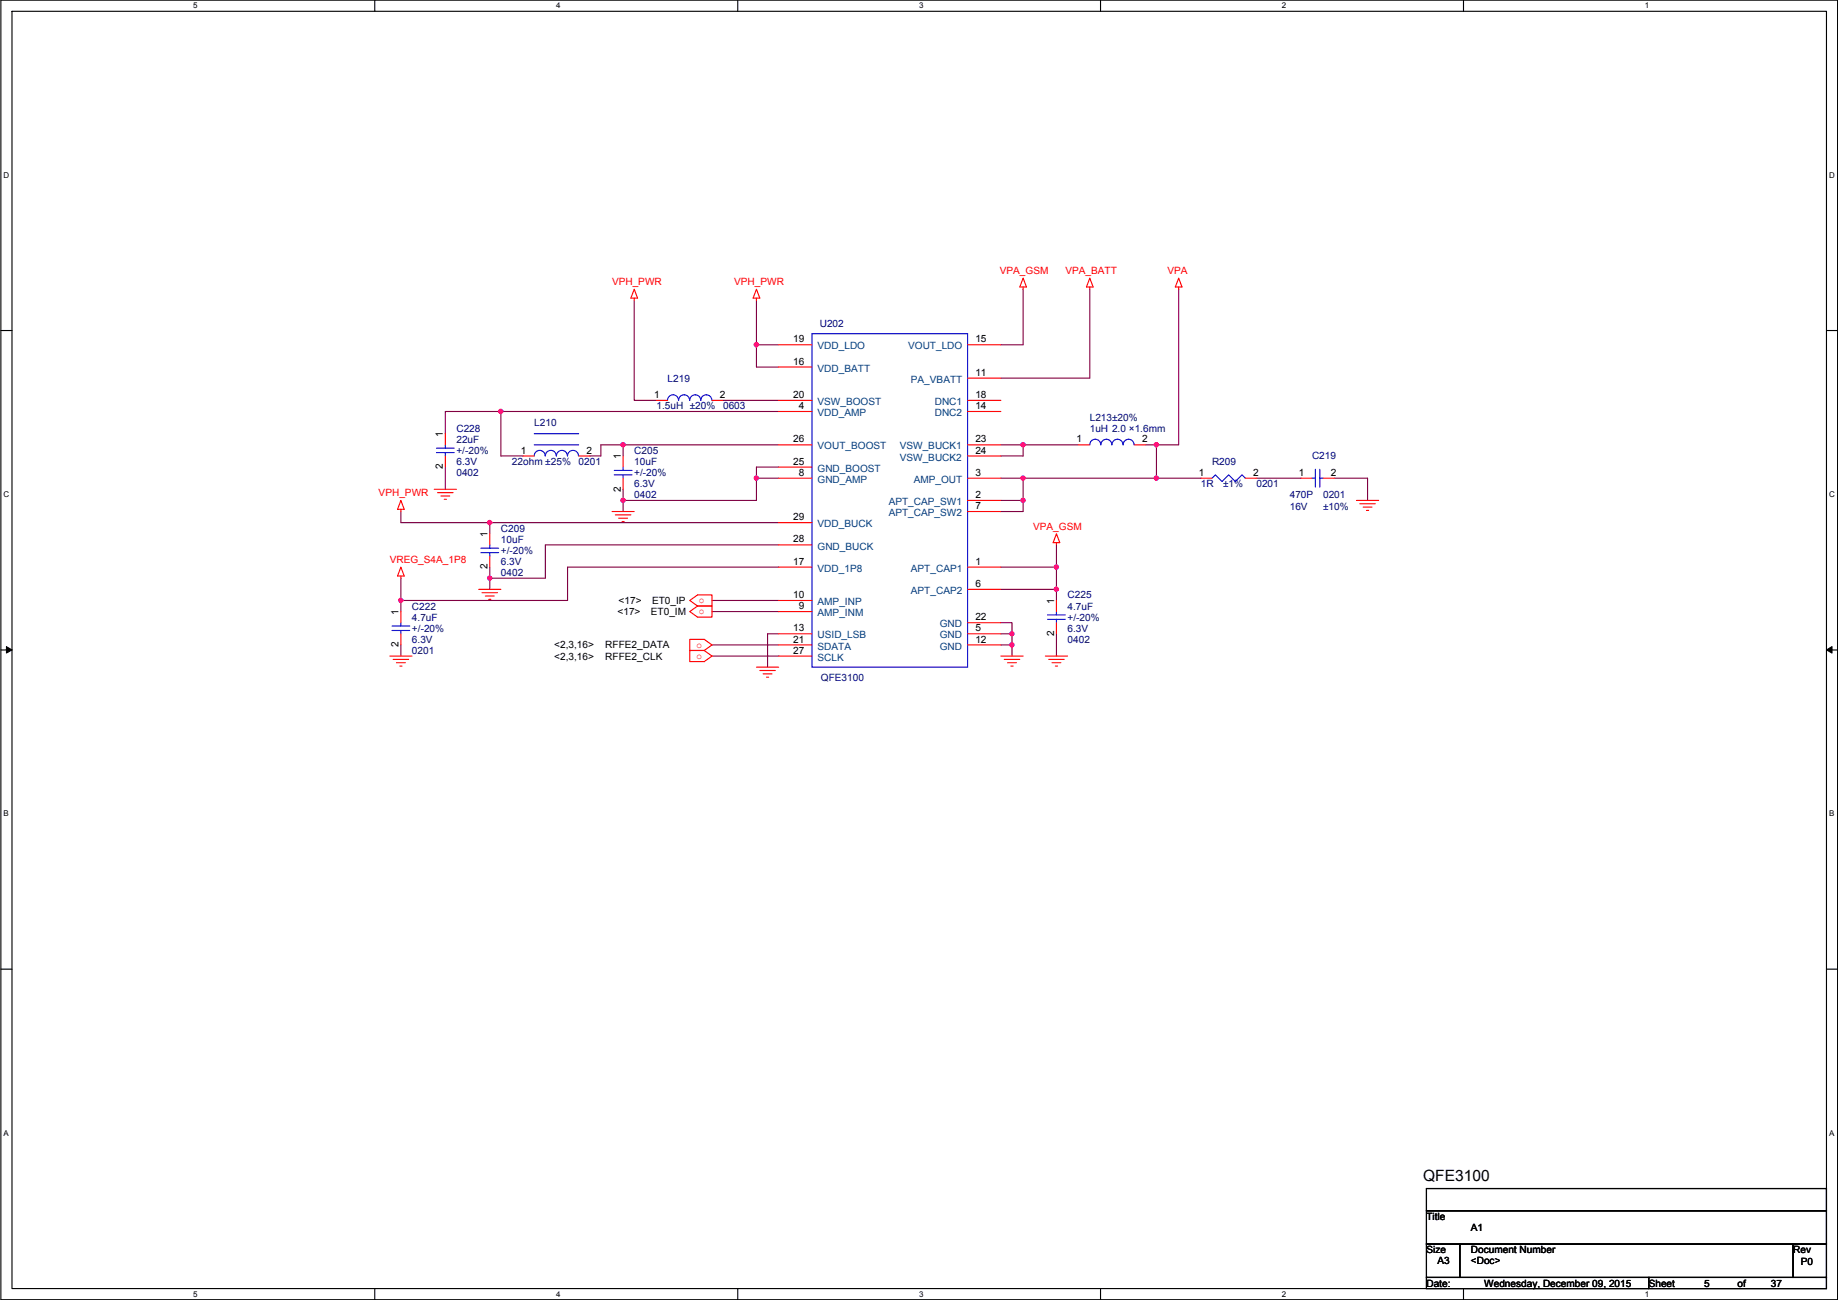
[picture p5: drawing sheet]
<svg xmlns="http://www.w3.org/2000/svg" width="420mm" height="297mm" viewBox="0 0 420 297" stroke-linecap="round" stroke-linejoin="round" font-family="sans-serif">
<path d="M.2 0h419.9v297h-419.9zM2.7 2.6h414.8v291.8h-414.8z" fill="none" stroke="#000" stroke-width=".25"/>
<g fill="#fff">
<path d="M44.2 .3h1v2h-1z"/>
<path d="M44.2 294.7h1v2h-1z"/>
</g>
<path d="M85.7 0v2.6M85.7 294.4v2.6" fill="none" stroke="#000" stroke-width=".25"/>
<g fill="#fff">
<path d="M127.1 .3h1v2h-1z"/>
<path d="M127.1 294.7h1v2h-1z"/>
</g>
<path d="M168.6 0v2.6M168.6 294.4v2.6" fill="none" stroke="#000" stroke-width=".25"/>
<g fill="#fff">
<path d="M210.1 .3h1v2h-1z"/>
<path d="M210.1 294.7h1v2h-1z"/>
</g>
<path d="M251.6 0v2.6M251.6 294.4v2.6" fill="none" stroke="#000" stroke-width=".25"/>
<g fill="#fff">
<path d="M293 .3h1v2h-1z"/>
<path d="M293 294.7h1v2h-1z"/>
</g>
<path d="M334.5 0v2.6M334.5 294.4v2.6" fill="none" stroke="#000" stroke-width=".25"/>
<g fill="#fff">
<path d="M376 .3h1v2h-1z"/>
<path d="M376 294.7h1v2h-1z"/>
<path d="M.8 39h1.3v2h-1.3z"/>
<path d="M418.2 39h1.2v2h-1.2z"/>
<path d="M.8 112h1.3v2h-1.3z"/>
<path d="M418.2 112h1.2v2h-1.2z"/>
</g>
<path d="M.2 75.5h2.5M417.5 75.5h2.6" fill="none" stroke="#000" stroke-width=".25"/>
<g fill="#fff">
<path d="M.8 185h1.2v1.9h-1.2z"/>
<path d="M418.2 185h1.1v1.9h-1.1z"/>
</g>
<path d="M.2 148.5h2.5M417.5 148.5h2.6" fill="none" stroke="#000" stroke-width=".25"/>
<path d="M1.5 147.7l1.2 .8-1.2 .7zM417.5 148.5l1.3-.8v1.5z" fill="#000"/>
<path d="M1.5 147.7l1.2 .8-1.2 .7zM417.5 148.5l1.3-.8v1.5z" fill="none" stroke="#000" stroke-width=".23"/>
<g fill="#fff">
<path d="M.8 257.9h1.2v2h-1.2z"/>
<path d="M418.2 257.9h1.1v2h-1.1z"/>
</g>
<path d="M.2 221.4h2.5M417.5 221.4h2.6" fill="none" stroke="#000" stroke-width=".25"/>
<path d="M145 68.6v22.9h5.1M178 78.8h-5.1v5.1h5.1M249.1 66.1v20.3M269.4 66.1v35.5M101.8 94h12.7M241.5 124.5v5.1" fill="none" stroke="#800040" stroke-width=".25"/>
<circle cx="114.5" cy="94" r=".49" fill="#f0f"/>
<circle cx="114.5" cy="94" r=".49" fill="none" stroke="#f0f" stroke-width=".25"/>
<path d="M101.8 94v5.1M178 94h-63.5v10.2h5.1M101.8 106.7v5.1M142.4 101.6h-5v2.6h-2.6M142.4 101.6v2.6M142.4 101.6h35.6" fill="none" stroke="#800040" stroke-width=".25"/>
<circle cx="142.4" cy="101.6" r=".49" fill="#f0f"/>
<circle cx="142.4" cy="101.6" r=".49" fill="none" stroke="#f0f" stroke-width=".25"/>
<path d="M142.4 111.8v2.5h30.5M178 106.7h-5.1v2.6h5.1" fill="none" stroke="#800040" stroke-width=".25"/>
<circle cx="142.4" cy="114.3" r=".49" fill="#f0f"/>
<circle cx="142.4" cy="114.3" r=".49" fill="none" stroke="#f0f" stroke-width=".25"/>
<path d="M172.9 109.3v5" fill="none" stroke="#800040" stroke-width=".25"/>
<circle cx="172.9" cy="109.2" r=".49" fill="#f0f"/>
<circle cx="172.9" cy="109.2" r=".49" fill="none" stroke="#f0f" stroke-width=".25"/>
<path d="M112 119.4h66M142.4 114.3v2.6M112 129.6v5.1M178 124.5h-53.3v7.6" fill="none" stroke="#800040" stroke-width=".25"/>
<circle cx="111.9" cy="132.1" r=".49" fill="#f0f"/>
<circle cx="111.9" cy="132.1" r=".49" fill="none" stroke="#f0f" stroke-width=".25"/>
<path d="M91.6 119.4h20.4" fill="none" stroke="#800040" stroke-width=".25"/>
<circle cx="111.9" cy="119.4" r=".49" fill="#f0f"/>
<circle cx="111.9" cy="119.4" r=".49" fill="none" stroke="#f0f" stroke-width=".25"/>
<path d="M91.6 116.9v2.5M112 119.4v2.6M91.6 132.1v5.1M91.6 137.2v2.5M112 132.1h12.7M178 129.6h-48.3v7.6h-38.1M91.6 147.4v2.5" fill="none" stroke="#800040" stroke-width=".25"/>
<circle cx="91.6" cy="137.2" r=".49" fill="#f0f"/>
<circle cx="91.6" cy="137.2" r=".49" fill="none" stroke="#f0f" stroke-width=".25"/>
<path d="M228.8 78.8h5.1M228.8 86.4h20.3M228.8 101.6h5.1M233.9 101.6v2.6h-5.1M233.9 101.6h12.7M162.8 137.2h15.2M162.8 139.7h15.2M162.8 147.4h15.2M162.8 149.9h15.2M178 144.8h-2.5v7.6" fill="none" stroke="#800040" stroke-width=".25"/>
<circle cx="233.9" cy="101.6" r=".49" fill="#f0f"/>
<circle cx="233.9" cy="101.6" r=".49" fill="none" stroke="#f0f" stroke-width=".25"/>
<path d="M228.8 109.3h5.1M228.8 114.3h5.1v2.6h-5.1M261.8 101.6h2.6M264.4 109.3h10.1M287.2 109.3h10.2M305 109.3h7.6v5" fill="none" stroke="#800040" stroke-width=".25"/>
<circle cx="264.3" cy="109.2" r=".49" fill="#f0f"/>
<circle cx="264.3" cy="109.2" r=".49" fill="none" stroke="#f0f" stroke-width=".25"/>
<path d="M269.4 101.6h-5v7.7" fill="none" stroke="#800040" stroke-width=".25"/>
<circle cx="264.3" cy="101.6" r=".49" fill="#f0f"/>
<circle cx="264.3" cy="101.6" r=".49" fill="none" stroke="#f0f" stroke-width=".25"/>
<path d="M233.9 109.3v5" fill="none" stroke="#800040" stroke-width=".25"/>
<circle cx="233.9" cy="114.3" r=".49" fill="#f0f"/>
<circle cx="233.9" cy="114.3" r=".49" fill="none" stroke="#f0f" stroke-width=".25"/>
<circle cx="233.9" cy="109.2" r=".49" fill="#f0f"/>
<circle cx="233.9" cy="109.2" r=".49" fill="none" stroke="#f0f" stroke-width=".25"/>
<path d="M233.9 109.3h30.5M228.8 129.6h12.7" fill="none" stroke="#800040" stroke-width=".25"/>
<circle cx="241.5" cy="129.6" r=".49" fill="#f0f"/>
<circle cx="241.5" cy="129.6" r=".49" fill="none" stroke="#f0f" stroke-width=".25"/>
<path d="M241.5 129.6v5.1h-12.7" fill="none" stroke="#800040" stroke-width=".25"/>
<circle cx="241.5" cy="134.6" r=".49" fill="#f0f"/>
<circle cx="241.5" cy="134.6" r=".49" fill="none" stroke="#f0f" stroke-width=".25"/>
<path d="M241.5 134.7v2.5M228.8 142.3h2.5v2.5h-2.5M241.5 144.8v5.1" fill="none" stroke="#800040" stroke-width=".25"/>
<circle cx="231.3" cy="144.8" r=".49" fill="#f0f"/>
<circle cx="231.3" cy="144.8" r=".49" fill="none" stroke="#f0f" stroke-width=".25"/>
<path d="M231.3 144.8v2.6h-2.5" fill="none" stroke="#800040" stroke-width=".25"/>
<circle cx="231.3" cy="147.3" r=".49" fill="#f0f"/>
<circle cx="231.3" cy="147.3" r=".49" fill="none" stroke="#f0f" stroke-width=".25"/>
<path d="M172.9 68.6v10.2M233.9 66.1v12.7M165.3 91.5h12.7M231.3 147.4v2.5" fill="none" stroke="#800040" stroke-width=".25"/>
<circle cx="172.9" cy="78.8" r=".49" fill="#f0f"/>
<circle cx="172.9" cy="78.8" r=".49" fill="none" stroke="#f0f" stroke-width=".25"/>
<g fill="none" stroke="#f00" stroke-width=".25">
<path d="M145 66.1l.7 2h-1.5zM145 68.1v.5M172.9 66.1l.8 2h-1.5zM172.9 68.1v.5M178 78.8h7.6M221.2 78.8h7.6M233.9 63.5l.7 2.1h-1.5zM233.9 65.6v.5M249.1 63.5l.8 2.1h-1.5zM249.1 65.6v.5M269.4 63.5l.8 2.1h-1.5zM269.4 65.6v.5"/>
<path d="M101.8 99.1v2.5M150.1 91.5h2.5M162.8 91.5h2.5M178 83.9h7.6M178 91.5h7.6M178 94h7.6M221.2 86.4h7.6M221.2 91.5h7.6M221.2 94h7.6M91.6 114.3l.8 2.1h-1.5zM91.6 116.4v.5M99.3 111.8h5"/>
<path d="M100 112.6h3.6M100.8 113.3h2M101.5 114.1h.6M101.8 104.2v2.5M119.6 104.2h2.5M132.3 104.2h2.5M139.9 116.9h5.1M140.7 117.6h3.5M141.4 118.4h2.1M142.2 119.2h.5M142.4 104.2v2.5M142.4 109.3v2.5"/>
<path d="M178 101.6h7.6M178 106.7h7.6M178 109.3h7.6M178 119.4h7.6M221.2 101.6h7.6M221.2 104.2h7.6M221.2 109.3h7.6M221.2 114.3h7.6M221.2 116.9h7.6M246.6 101.6h2.5M259.3 101.6h2.5M274.5 109.3h2.6"/>
<path d="M284.7 109.3h2.5M297.4 109.3h2.5M302.5 109.3h2.5M310.1 114.3h5.1M310.8 115.1h3.6M311.6 115.9h2M312.4 116.6h.5M91.6 129.6l.8 2h-1.5zM91.6 131.6v.5M91.6 139.7v2.6M109.4 134.7h5.1M110.2 135.4h3.5"/>
<path d="M110.9 136.2h2.1M111.7 136.9h.5M112 122v2.5M112 127v2.6M157.7 139.7l1.8-1.2h3.3v2.5h-3.3zM157.7 137.2l1.8-1.3h3.3v2.6h-3.3zM178 124.5h7.6M178 129.6h7.6M178 137.2h7.6M178 139.7h7.6M221.2 129.6h7.6M221.2 134.7h7.6"/>
<path d="M241.5 122l.8 2h-1.6zM241.5 124v.5M241.5 137.2v2.5M89.1 149.9h5.1M89.9 150.7h3.5M90.6 151.4h2.1M91.4 152.2h.5M91.6 144.8v2.6M157.7 146.1h3.3l1.8 1.3-1.8 1.2h-3.3zM157.7 148.6h3.3l1.8 1.3-1.8 1.3h-3.3zM172.9 152.4h5.1M173.7 153.2h3.5"/>
<path d="M174.4 154h2.1M175.2 154.7h.5M178 144.8h7.6M178 147.4h7.6M178 149.9h7.6M221.2 142.3h7.6M221.2 144.8h7.6M221.2 147.4h7.6M228.8 149.9h5.1M229.6 150.7h3.5M230.3 151.4h2.1M231.1 152.2h.5"/>
<path d="M239 149.9h5M239.7 150.7h3.6M240.5 151.4h2M241.2 152.2h.6M241.5 142.3v2.5"/>
</g>
<path d="M326.1 271.6h91.4v5h-91.4zM326.1 276.6h91.4v7.7h-91.4zM326.1 284.3h7.6v7.6h-7.6zM326.1 291.9h50.8v2.5h-50.8zM333.7 284.3h76.2v7.6h-76.2zM376.9 291.9h40.6v2.5h-40.6zM409.9 284.3h7.6v7.6h-7.6z" fill="none" stroke="#000" stroke-width=".25"/>
<g fill="none" stroke="#00f" stroke-width=".25">
<path d="M185.6 76.2h35.6v76.2h-35.6zM122.1 99.1h10.2M152.6 91.5a1.25 1.25 0 0 1 1.2-1.3 1.25 1.25 0 0 1 1.3 1.3M155.1 91.5a1.25 1.25 0 0 1 1.3-1.3 1.25 1.25 0 0 1 1.2 1.3M157.7 91.5a1.25 1.25 0 0 1 1.2-1.3 1.25 1.25 0 0 1 1.3 1.3M160.2 91.5a1.25 1.25 0 0 1 1.3-1.3 1.25 1.25 0 0 1 1.2 1.3M99.8 102.4h4M99.8 103.4h4M101.8 101.6v.8M101.8 103.4v.8M122.1 104.2a1.25 1.25 0 0 1 1.3-1.3 1.25 1.25 0 0 1 1.2 1.3 1.27 1.27 0 0 1 1.3-1.3 1.27 1.27 0 0 1 1.3 1.3M122.1 101.6h10.2"/>
<path d="M127.2 104.2a1.25 1.25 0 0 1 1.2-1.3 1.25 1.25 0 0 1 1.3 1.3M129.7 104.2a1.25 1.25 0 0 1 1.3-1.3 1.25 1.25 0 0 1 1.2 1.3M140.4 107.5h4.1M140.4 108.5h4.1M142.4 106.7v.8M142.4 108.5v.8M249.1 101.6a1.25 1.25 0 0 1 1.3-1.2 1.25 1.25 0 0 1 1.2 1.2M251.7 101.6a1.25 1.25 0 0 1 1.2-1.2 1.25 1.25 0 0 1 1.3 1.2M254.2 101.6a1.25 1.25 0 0 1 1.2-1.2 1.25 1.25 0 0 1 1.3 1.2 1.27 1.27 0 0 1 1.3-1.2 1.27 1.27 0 0 1 1.2 1.2M277.1 109.3l.7-.8 1.5 1.5 1.6-1.5 1.5 1.5 1.5-1.5 .8 .8M299.9 109.3h.8M300.7 107.2v4.1"/>
<path d="M301.7 107.2v4.1M301.7 109.3h.8M109.9 125.3h4.1M109.9 126.3h4.1M112 124.5v.8M112 126.3v.7M241.5 139.7v.8M89.6 143h4.1M89.6 144.1h4.1M91.6 142.3v.7M91.6 144.1v.7M239.5 140.5h4"/>
<path d="M239.5 141.5h4M241.5 141.5v.8"/>
</g>
<circle cx="114.5" cy="94" r=".49" fill="#f0f"/>
<circle cx="114.5" cy="94" r=".49" fill="none" stroke="#f0f" stroke-width=".25"/>
<circle cx="142.4" cy="101.6" r=".49" fill="#f0f"/>
<circle cx="142.4" cy="101.6" r=".49" fill="none" stroke="#f0f" stroke-width=".25"/>
<circle cx="142.4" cy="114.3" r=".49" fill="#f0f"/>
<circle cx="142.4" cy="114.3" r=".49" fill="none" stroke="#f0f" stroke-width=".25"/>
<circle cx="172.9" cy="109.2" r=".49" fill="#f0f"/>
<circle cx="172.9" cy="109.2" r=".49" fill="none" stroke="#f0f" stroke-width=".25"/>
<circle cx="111.9" cy="132.1" r=".49" fill="#f0f"/>
<circle cx="111.9" cy="132.1" r=".49" fill="none" stroke="#f0f" stroke-width=".25"/>
<circle cx="111.9" cy="119.4" r=".49" fill="#f0f"/>
<circle cx="111.9" cy="119.4" r=".49" fill="none" stroke="#f0f" stroke-width=".25"/>
<circle cx="91.6" cy="137.2" r=".49" fill="#f0f"/>
<circle cx="91.6" cy="137.2" r=".49" fill="none" stroke="#f0f" stroke-width=".25"/>
<circle cx="233.9" cy="101.6" r=".49" fill="#f0f"/>
<circle cx="233.9" cy="101.6" r=".49" fill="none" stroke="#f0f" stroke-width=".25"/>
<circle cx="264.3" cy="109.2" r=".49" fill="#f0f"/>
<circle cx="264.3" cy="109.2" r=".49" fill="none" stroke="#f0f" stroke-width=".25"/>
<circle cx="264.3" cy="101.6" r=".49" fill="#f0f"/>
<circle cx="264.3" cy="101.6" r=".49" fill="none" stroke="#f0f" stroke-width=".25"/>
<circle cx="233.9" cy="114.3" r=".49" fill="#f0f"/>
<circle cx="233.9" cy="114.3" r=".49" fill="none" stroke="#f0f" stroke-width=".25"/>
<circle cx="233.9" cy="109.2" r=".49" fill="#f0f"/>
<circle cx="233.9" cy="109.2" r=".49" fill="none" stroke="#f0f" stroke-width=".25"/>
<circle cx="241.5" cy="129.6" r=".49" fill="#f0f"/>
<circle cx="241.5" cy="129.6" r=".49" fill="none" stroke="#f0f" stroke-width=".25"/>
<circle cx="241.5" cy="134.6" r=".49" fill="#f0f"/>
<circle cx="241.5" cy="134.6" r=".49" fill="none" stroke="#f0f" stroke-width=".25"/>
<circle cx="231.3" cy="144.8" r=".49" fill="#f0f"/>
<circle cx="231.3" cy="144.8" r=".49" fill="none" stroke="#f0f" stroke-width=".25"/>
<circle cx="231.3" cy="147.3" r=".49" fill="#f0f"/>
<circle cx="231.3" cy="147.3" r=".49" fill="none" stroke="#f0f" stroke-width=".25"/>
<circle cx="172.9" cy="78.8" r=".49" fill="#f0f"/>
<circle cx="172.9" cy="78.8" r=".49" fill="none" stroke="#f0f" stroke-width=".25"/>
<text font-size="3.6" x="325.3" y="269.9">QFE3100</text>
<g font-size="2.3" fill="#f00">
<text x="139.9" y="65.1">VPH_PWR</text>
<text x="167.8" y="65.1">VPH_PWR</text>
<text x="228.5" y="62.6">VPA_GSM</text>
<text x="243.5" y="62.6">VPA_BATT</text>
<text x="266.9" y="62.6">VPA</text>
<text x="86.6" y="113.4">VPH_PWR</text>
<text x="236.2" y="121">VPA_GSM</text>
<text x="89.1" y="128.6">VREG_S4A_1P8</text>
<text x="159.7" y="137.8">o</text>
<text x="159.7" y="140.3">o</text>
<text x="159.2" y="148">o</text>
<text x="159.2" y="150.5">o</text>
</g>
<g font-size="2.3" fill="#000080">
<text x="187.4" y="74.8">U202</text>
<text x="152.6" y="87.2">L219</text>
<text x="150.1" y="93.6">1.5uH ±20%</text>
<text x="165.3" y="93.6">0603</text>
<text x="104.3" y="98.6">C228</text>
<text x="104.3" y="101.2">22uF</text>
<text x="122.1" y="97.4">L210</text>
<text x="249.1" y="96.1">L213±20%</text>
<text x="249.1" y="98.6">1uH 2.0 ×1.6mm</text>
<text x="104.3" y="106.3">6.3V</text>
<text x="104.3" y="103.7">+/-20%</text>
<text x="117" y="106.3">22ohm ±25%</text>
<text x="132.3" y="106.3">0201</text>
<text x="145" y="103.7">C205</text>
<text x="145" y="106.3">10uF</text>
<text x="277.1" y="106.3">R209</text>
<text x="299.9" y="105">C219</text>
<text x="104.3" y="108.8">0402</text>
<text x="145" y="113.9">0402</text>
<text x="145" y="111.3">6.3V</text>
<text x="145" y="108.8">+/-20%</text>
<text x="274.5" y="111.3">1R</text>
<text x="279.6" y="111.3">±1%</text>
<text x="287.2" y="111.3">0201</text>
<text x="294.8" y="113.9">470P</text>
<text x="302.5" y="113.9">0201</text>
<text x="294.8" y="116.4">16V</text>
<text x="302.5" y="116.4">±10%</text>
<text x="114.5" y="121.5">C209</text>
<text x="114.5" y="124">10uF</text>
<text x="114.5" y="131.7">0402</text>
<text x="114.5" y="129.1">6.3V</text>
<text x="114.5" y="126.6">+/-20%</text>
<text x="244" y="136.7">C225</text>
<text x="94.2" y="139.3">C222</text>
<text x="94.2" y="141.8">4.7uF</text>
<text x="244" y="139.3">4.7uF</text>
<text x="244" y="141.8">+/-20%</text>
<text x="94.2" y="149.4">0201</text>
<text x="94.2" y="146.9">6.3V</text>
<text x="94.2" y="144.4">+/-20%</text>
<text x="244" y="146.9">0402</text>
<text x="244" y="144.4">6.3V</text>
<text x="187.7" y="155.5">QFE3100</text>
</g>
<g font-size="2.3">
<text x="181.3" y="78.2">19</text>
<text x="181.3" y="83.3">16</text>
<text x="223" y="78.2">15</text>
<text x="223" y="85.9">11</text>
<text x="149.6" y="90.9">1</text>
<text x="164.5" y="90.9">2</text>
<text x="181.3" y="90.9">20</text>
<text x="182.6" y="93.5">4</text>
<text x="223" y="90.9">18</text>
<text x="223" y="93.5">14</text>
<text x="101.3" y="99.9" transform="rotate(-90 101.3 99.9)">1</text>
<text x="181.3" y="101.1">26</text>
<text x="223" y="101.1">23</text>
<text x="246.1" y="101.1">1</text>
<text x="261.1" y="101.1">2</text>
<text x="101.3" y="107.2" transform="rotate(-90 101.3 107.2)">2</text>
<text x="119.1" y="103.6">1</text>
<text x="134.1" y="103.6">2</text>
<text x="141.9" y="104.9" transform="rotate(-90 141.9 104.9)">1</text>
<text x="181.3" y="106.2">25</text>
<text x="223" y="103.6">24</text>
<text x="141.9" y="112.3" transform="rotate(-90 141.9 112.3)">2</text>
<text x="182.6" y="108.7">8</text>
<text x="223" y="108.7">3</text>
<text x="223" y="113.8">2</text>
<text x="274" y="108.7">1</text>
<text x="286.5" y="108.7">2</text>
<text x="296.9" y="108.7">1</text>
<text x="304.2" y="108.7">2</text>
<text x="181.3" y="118.9">29</text>
<text x="223" y="116.3">7</text>
<text x="111.4" y="122.7" transform="rotate(-90 111.4 122.7)">1</text>
<text x="181.3" y="124">28</text>
<text x="111.4" y="130.1" transform="rotate(-90 111.4 130.1)">2</text>
<text x="181.3" y="129">17</text>
<text x="223" y="129">1</text>
<text x="181.3" y="136.7">10</text>
<text x="223" y="134.1">6</text>
<text x="241" y="138" transform="rotate(-90 241 138)">1</text>
<text x="91.1" y="140.5" transform="rotate(-90 91.1 140.5)">1</text>
<text x="141.2" y="140.5">&lt;17&gt;</text>
<text x="141.4" y="138">&lt;17&gt;</text>
<text x="148.8" y="140.5">ET0_IM</text>
<text x="149" y="138">ET0_IP</text>
<text x="182.6" y="139.2">9</text>
<text x="223" y="141.7">22</text>
<text x="91.1" y="147.9" transform="rotate(-90 91.1 147.9)">2</text>
<text x="126.7" y="148.2">&lt;2,3,16&gt;</text>
<text x="138.4" y="148.2">RFFE2_DATA</text>
<text x="181.3" y="144.3">13</text>
<text x="181.3" y="146.8">21</text>
<text x="181.3" y="149.4">27</text>
<text x="223" y="144.3">5</text>
<text x="223" y="146.8">12</text>
<text x="241" y="145.3" transform="rotate(-90 241 145.3)">2</text>
<text x="126.7" y="150.7">&lt;2,3,16&gt;</text>
<text x="138.4" y="150.7">RFFE2_CLK</text>
<text x="326.1" y="278.7">Title</text>
<text x="336.2" y="281.3">A1</text>
<text x="326.1" y="286.3">Size</text>
<text x="336.2" y="286.3">Document Number</text>
<text x="409.9" y="286.3">Rev</text>
<text x="326.1" y="294">Date:</text>
<text x="328.6" y="288.9">A3</text>
<text x="336.2" y="288.9">&lt;Doc&gt;</text>
<text x="339.3" y="294">Wednesday, December 09, 2015</text>
<text x="376.9" y="294">Sheet</text>
<text x="389.6" y="294">5</text>
<text x="397.2" y="294">of</text>
<text x="404.8" y="294">37</text>
<text x="411.7" y="289.1">P0</text>
</g>
<g font-size="2.3" fill="#004080">
<text x="186.9" y="79.8">VDD_LDO</text>
<text x="207.6" y="79.8">VOUT_LDO</text>
<text x="186.9" y="84.9">VDD_BATT</text>
<text x="208.2" y="87.5">PA_VBATT</text>
<text x="186.9" y="92.5">VSW_BOOST</text>
<text x="186.9" y="95.1">VDD_AMP</text>
<text x="213.7" y="92.5">DNC1</text>
<text x="213.7" y="95.1">DNC2</text>
<text x="186.9" y="102.7">VOUT_BOOST</text>
<text x="186.9" y="107.8">GND_BOOST</text>
<text x="205.7" y="102.7">VSW_BUCK1</text>
<text x="205.7" y="105.2">VSW_BUCK2</text>
<text x="186.9" y="110.3">GND_AMP</text>
<text x="208.9" y="110.3">AMP_OUT</text>
<text x="203.1" y="115.4">APT_CAP_SW1</text>
<text x="203.1" y="117.9">APT_CAP_SW2</text>
<text x="186.9" y="120.5">VDD_BUCK</text>
<text x="186.9" y="125.6">GND_BUCK</text>
<text x="186.9" y="130.6">VDD_1P8</text>
<text x="208.2" y="130.6">APT_CAP1</text>
<text x="208.2" y="135.7">APT_CAP2</text>
<text x="186.9" y="138.3">AMP_INP</text>
<text x="186.9" y="140.8">AMP_INM</text>
<text x="214.8" y="143.3">GND</text>
<text x="186.9" y="145.9">USID_LSB</text>
<text x="186.9" y="148.4">SDATA</text>
<text x="214.8" y="145.9">GND</text>
<text x="214.8" y="148.4">GND</text>
<text x="186.9" y="151">SCLK</text>
</g>
<g font-size="1.8">
<text x="44.2" y="1.9">5</text>
<text x="127.1" y="1.9">4</text>
<text x="210.1" y="1.9">3</text>
<text x="293" y="1.9">2</text>
<text x="376" y="1.9">1</text>
<text x=".8" y="40.6">D</text>
<text x="418.2" y="40.6">D</text>
<text x=".8" y="113.6">C</text>
<text x="418.2" y="113.6">C</text>
<text x=".8" y="186.6">B</text>
<text x="418.2" y="186.6">B</text>
<text x=".8" y="259.5">A</text>
<text x="418.2" y="259.5">A</text>
<text x="44.2" y="296.3">5</text>
<text x="127.1" y="296.3">4</text>
<text x="210.1" y="296.3">3</text>
<text x="293" y="296.3">2</text>
<text x="376" y="296.3">1</text>
</g>
</svg>
